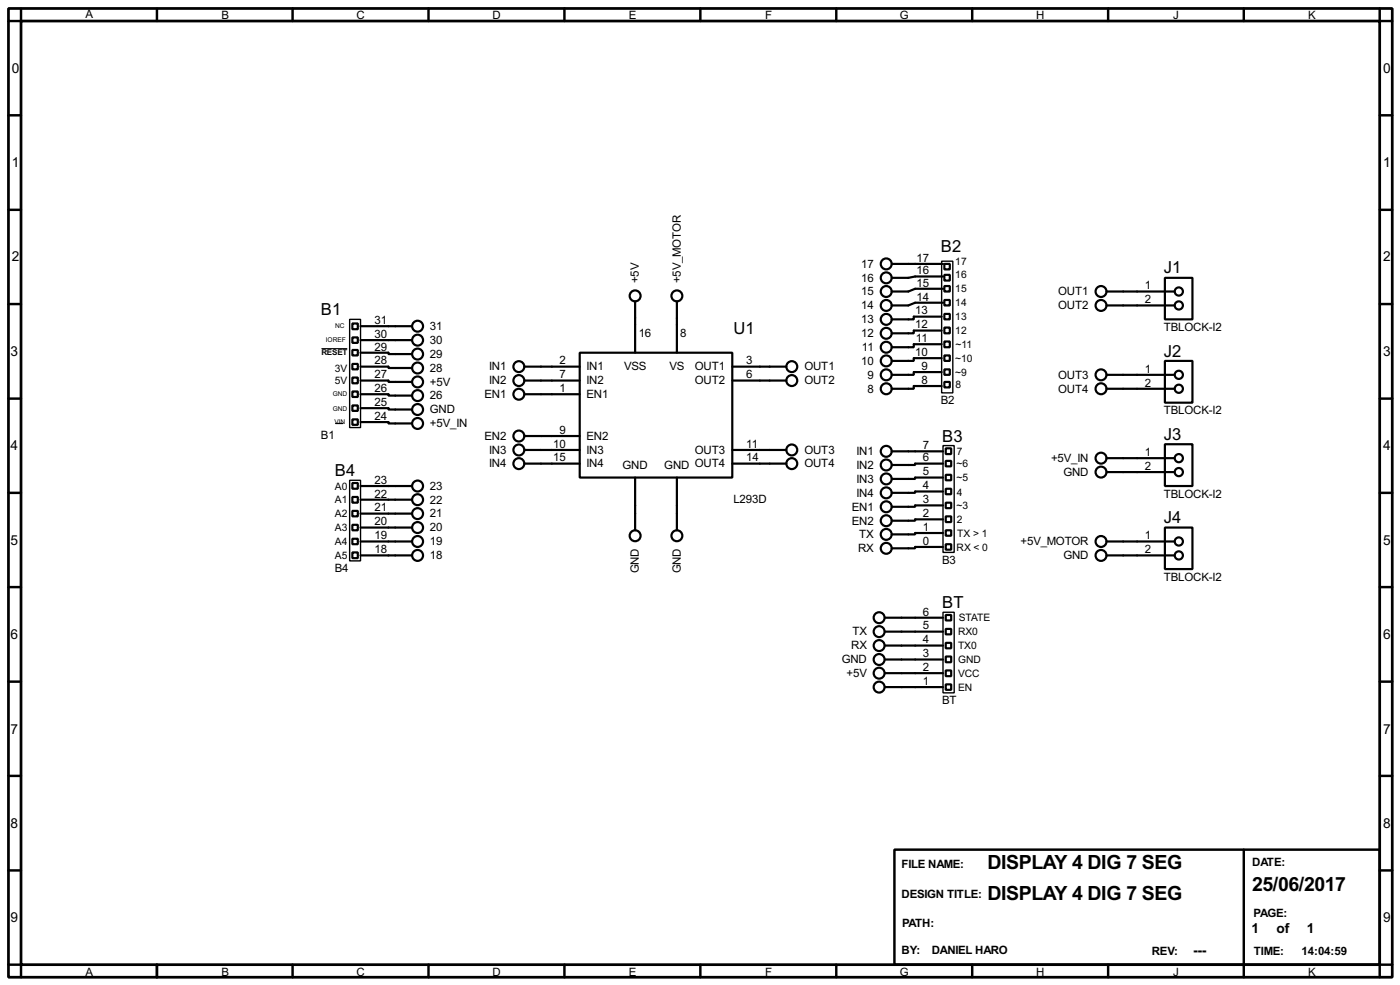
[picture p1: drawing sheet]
<svg xmlns="http://www.w3.org/2000/svg" width="256mm" height="180mm" viewBox="0 0 256 180" stroke-linecap="round" stroke-linejoin="round" font-family="sans-serif">
<path d="M1.6 1.6h253.5v177.3h-253.5zM3.9 3.9h248.9v172.7h-248.9z" fill="none" stroke="#000" stroke-width=".5"/>
<g fill="none" stroke="#000" stroke-width=".45">
<path d="M3.9 1.6v2.3h-2.3M28.8 1.6v2.3M53.6 1.6v2.3M78.5 1.6v2.3M103.4 1.6v2.3M128.3 1.6v2.3M153.2 1.6v2.3M178.1 1.6v2.3M203 1.6v2.3M227.9 1.6v2.3M252.8 1.6v2.3h2.3M1.6 21.1h2.3"/>
<path d="M1.6 38.4h2.3M252.8 21.1h2.3M252.8 38.4h2.3M1.6 55.7h2.3M252.8 55.7h2.3M1.6 73h2.3M252.8 73h2.3M1.6 90.2h2.3M252.8 90.2h2.3M1.6 107.5h2.3M252.8 107.5h2.3M1.6 124.8h2.3"/>
<path d="M252.8 124.8h2.3M1.6 142h2.3M1.6 159.3h2.3M163.9 155.5h88.9v21.1h-88.9zM227.9 155.5v23.4M252.8 142h2.3M252.8 159.3h2.3M1.6 176.6h2.3v2.3M28.8 176.6v2.3M53.6 176.6v2.3M78.5 176.6v2.3M103.4 176.6v2.3"/>
<path d="M128.3 176.6v2.3M153.2 176.6v2.3M178.1 176.6v2.3M203 176.6v2.3M255.1 176.6h-2.3v2.3"/>
</g>
<g fill="none" stroke="#000" stroke-width=".4">
<path d="M64.6 59.2h1v1.1h-1zM66.1 59.7h9.4M116.4 55.2v9.4M124 55.2v9.4M163.4 48.3h9.4M172.5 58h-5.1v.5h-4M172.8 50.6h-5.1l-1.3 .3h-3M172.8 52.9h-5.1l-1.3 .5h-3M172.8 55.4h-5.1l-1.3 .5h-3M173 52.4h1v1h-1zM173 57.5h1v1h-1zM173 60h1v1h-1z"/>
<path d="M173 54.9h1v1h-1zM173 50.3h1v1.1h-1zM173 48.3h1v1h-1zM202.7 53.4h12.5M202.7 55.9h12.5M213.4 50.9h5.1v7.6h-5.1zM64.6 64.1h1v1h-1zM64.6 66.6h1v1h-1zM64.6 69.1h1v1.1h-1zM64.6 71.7h1v1h-1zM64.6 74.2h1v1h-1zM64.6 76.8h1v1h-1z"/>
<path d="M64.6 61.8h1v1h-1zM66.1 64.6h5.1v.2h4.3M66.1 67.1h5.1v.3h4.3M66.1 69.7h5.1v.2h4.3M66.1 72.2h5.1v.2h4.3M66.1 74.7h5.1v.3h4.3M66.1 77.3h5.1v.2h4.3M66.1 62.3h9.4M96.1 67.1h10.1M96.1 69.7h10.1M96.1 72.2h10.1M96.1 79.8h10.1"/>
<path d="M106.2 64.6h28v22.8h-28zM134.2 67.1h9.9M134.2 69.7h9.9M172.5 60.5h-5.1v.5h-4M172.5 63h-5.1v.6h-4M172.5 65.6h-5.1v.5h-4M172.5 68.1h-5.1v.5h-4M172.5 70.7h-5.1v.5h-4M173 62.5h1v1.1h-1zM173 65.1h1v1h-1zM173 67.6h1v1h-1zM173 69.9h1v1h-1z"/>
<path d="M202.7 68.6h12.5M202.7 71.2h12.5M213.4 66.1h5.1v7.6h-5.1zM64.6 88.4h1v1.1h-1zM64.6 91h1v1h-1zM64.6 93.5h1v1h-1zM64.6 96.1h1v1h-1zM64.6 98.6h1v1h-1zM66.1 89h9.4M66.1 91.5h9.4M66.1 94h9.4M66.1 96.6h9.4"/>
<path d="M66.1 99.1h9.4M96.1 82.4h10.1M96.1 84.9h10.1M116.4 87.4v9.7M124 87.4v9.7M134.2 82.4h9.9M134.2 84.9h9.9M163.4 82.6h9.4M172.8 84.9h-5.1v.2h-4.3M172.8 87.4h-5.1v.3h-4.3M172.8 90h-5.1v.2h-4.3M172.8 92.5h-5.1v.3h-4.3"/>
<path d="M172.8 95.1h-5.1v.2h-4.3M172.8 97.6h-5.1v.2h-4.3M173.3 82.1h1v1h-1zM173.3 84.4h1v1h-1zM173.3 86.9h1v1h-1zM173.3 89.5h1v1h-1zM173.3 92h1v1h-1zM173.3 94.5h1v1.1h-1zM173.3 97.1h1v1h-1zM173.3 99.6h1v1h-1zM202.7 99.1h12.5M202.7 83.9h12.5"/>
<path d="M202.7 86.4h12.5M213.4 81.3h5.1v7.7h-5.1zM213.4 96.6h5.1v7.6h-5.1zM64.6 101.1h1v1.1h-1zM66.1 101.7h9.4M162.1 113.1h10.7M162.1 115.6h10.7M162.1 118.2h10.7M172.8 100.1h-5.1v.3h-4.3M173.3 112.6h1v1h-1zM173.3 115.1h1v1h-1zM173.3 117.7h1v1h-1z"/>
<path d="M202.7 101.7h12.5M162.1 120.7h10.7M162.1 123.2h10.7M162.1 125.8h10.7M173.3 120.2h1v1h-1zM173.3 122.7h1v1.1h-1zM173.3 125.3h1v1h-1z"/>
<circle cx="76.5" cy="59.7" r="1"/>
<circle cx="116.3" cy="54.2" r="1"/>
<circle cx="124" cy="54.2" r="1"/>
<circle cx="162.3" cy="48.3" r="1"/>
<circle cx="162.3" cy="50.9" r="1"/>
<circle cx="162.3" cy="58.5" r="1"/>
<circle cx="162.3" cy="55.9" r="1"/>
<circle cx="162.3" cy="53.4" r="1"/>
<circle cx="201.7" cy="53.4" r="1"/>
<circle cx="201.7" cy="55.9" r="1"/>
<circle cx="215.9" cy="53.4" r=".75"/>
<circle cx="215.9" cy="55.9" r=".75"/>
<circle cx="76.5" cy="62.3" r="1"/>
<circle cx="76.5" cy="67.4" r="1"/>
<circle cx="76.5" cy="75" r="1"/>
<circle cx="76.5" cy="72.4" r="1"/>
<circle cx="76.5" cy="69.9" r="1"/>
<circle cx="76.5" cy="64.8" r="1"/>
<circle cx="76.5" cy="77.5" r="1"/>
<circle cx="95" cy="67.1" r="1"/>
<circle cx="95" cy="79.8" r="1"/>
<circle cx="95" cy="72.2" r="1"/>
<circle cx="95" cy="69.7" r="1"/>
<circle cx="145" cy="67.1" r="1"/>
<circle cx="145" cy="69.7" r="1"/>
<circle cx="162.3" cy="68.6" r="1"/>
<circle cx="162.3" cy="66.1" r="1"/>
<circle cx="162.3" cy="61" r="1"/>
<circle cx="162.3" cy="71.2" r="1"/>
<circle cx="162.3" cy="63.6" r="1"/>
<circle cx="201.7" cy="71.2" r="1"/>
<circle cx="201.7" cy="68.6" r="1"/>
<circle cx="215.9" cy="71.2" r=".75"/>
<circle cx="215.9" cy="68.6" r=".75"/>
<circle cx="76.5" cy="96.6" r="1"/>
<circle cx="76.5" cy="99.1" r="1"/>
<circle cx="76.5" cy="94" r="1"/>
<circle cx="76.5" cy="89" r="1"/>
<circle cx="76.5" cy="91.5" r="1"/>
<circle cx="95" cy="84.9" r="1"/>
<circle cx="95" cy="82.4" r="1"/>
<circle cx="116.3" cy="98.1" r="1"/>
<circle cx="124" cy="98.1" r="1"/>
<circle cx="145" cy="84.9" r="1"/>
<circle cx="145" cy="82.4" r="1"/>
<circle cx="162.3" cy="87.7" r="1"/>
<circle cx="162.3" cy="85.1" r="1"/>
<circle cx="162.3" cy="82.6" r="1"/>
<circle cx="162.3" cy="92.8" r="1"/>
<circle cx="162.3" cy="90.2" r="1"/>
<circle cx="162.3" cy="95.3" r="1"/>
<circle cx="162.3" cy="97.8" r="1"/>
<circle cx="201.7" cy="83.9" r="1"/>
<circle cx="201.7" cy="86.4" r="1"/>
<circle cx="201.7" cy="99.1" r="1"/>
<circle cx="215.9" cy="99.1" r=".75"/>
<circle cx="215.9" cy="86.4" r=".75"/>
<circle cx="215.9" cy="83.9" r=".75"/>
<circle cx="76.5" cy="101.7" r="1"/>
<circle cx="161" cy="115.6" r="1"/>
<circle cx="161" cy="118.2" r="1"/>
<circle cx="161" cy="113.1" r="1"/>
<circle cx="162.3" cy="100.4" r="1"/>
<circle cx="201.7" cy="101.7" r="1"/>
<circle cx="215.9" cy="101.7" r=".75"/>
<circle cx="161" cy="125.8" r="1"/>
<circle cx="161" cy="120.7" r="1"/>
<circle cx="161" cy="123.2" r="1"/>
</g>
<path d="M59 63.8h4.6" fill="none" stroke="#000" stroke-width=".18"/>
<path d="M64.1 58.5h2v19.8h-2zM172.5 47.8h2.1v24.1h-2.1zM61.5 77.5h1.3M64.1 87.9h2v14.8h-2zM172.8 81.6h2v19.5h-2zM172.8 112.1h2v14.7h-2z" fill="none" stroke="#000" stroke-width=".25"/>
<g font-size="4">
<text x="180.9" y="159.1">DISPLAY 4 DIG 7 SEG</text>
<text x="180.9" y="164.8">DISPLAY 4 DIG 7 SEG</text>
<text x="229.4" y="163.1">25/06/2017</text>
</g>
<g font-size="3.4">
<text x="172.4" y="46.1">B2</text>
<text x="213.2" y="50.1">J1</text>
<text x="58.8" y="57.7">B1</text>
<text x="134.4" y="61.2">U1</text>
<text x="213.2" y="65.3">J2</text>
<text x="172.6" y="80.8">B3</text>
<text x="213.2" y="80.5">J3</text>
<text x="61.4" y="87.2">B4</text>
<text x="213.2" y="95.8">J4</text>
<text x="172.6" y="111.3">BT</text>
</g>
<g font-size="2.8">
<text x="2.2" y="13.4">0</text>
<text x="253.4" y="13.4">0</text>
<text x="2.2" y="30.6">1</text>
<text x="253.4" y="30.6">1</text>
<text x="2.2" y="47.9">2</text>
<text x="253.4" y="47.9">2</text>
<text x="1.9" y="65.2">3</text>
<text x="253.4" y="65.2">3</text>
<text x="1.9" y="82.4">4</text>
<text x="253.4" y="82.4">4</text>
<text x="1.9" y="99.7">5</text>
<text x="253.4" y="99.7">5</text>
<text x="1.9" y="117">6</text>
<text x="253.4" y="117">6</text>
<text x="1.9" y="134.3">7</text>
<text x="253.4" y="134.3">7</text>
<text x="1.9" y="151.5">8</text>
<text x="253.4" y="151.5">8</text>
<text x="1.9" y="168.8">9</text>
<text x="229.3" y="170.8">1</text>
<text x="233.9" y="170.8">of</text>
<text x="239.4" y="170.8">1</text>
<text x="253.4" y="168.8">9</text>
<text x="218.6" y="174.9">---</text>
</g>
<g font-size="2.4">
<text x="15.7" y="3.2">A</text>
<text x="40.6" y="3.5">B</text>
<text x="65.3" y="3.5">C</text>
<text x="90.2" y="3.5">D</text>
<text x="115.2" y="3.5">E</text>
<text x="140.2" y="3.5">F</text>
<text x="164.9" y="3.5">G</text>
<text x="189.8" y="3.5">H</text>
<text x="214.9" y="3.5">J</text>
<text x="239.7" y="3.5">K</text>
<text x="167.9" y="47.9">17</text>
<text x="117.1" y="51.9" transform="rotate(-90 117.1 51.9)">+5V</text>
<text x="124.7" y="51.9" transform="rotate(-90 124.7 51.9)">+5V_MOTOR</text>
<text x="157.8" y="49">17</text>
<text x="157.8" y="51.5">16</text>
<text x="167.9" y="52.5">15</text>
<text x="167.9" y="50.2">16</text>
<text x="209.7" y="52.9">1</text>
<text x="68.6" y="59.3">31</text>
<text x="157.8" y="54">15</text>
<text x="157.8" y="56.6">14</text>
<text x="157.8" y="59.2">13</text>
<text x="167.7" y="57.5">13</text>
<text x="167.9" y="55">14</text>
<text x="193.9" y="54">OUT1</text>
<text x="193.9" y="56.6">OUT2</text>
<text x="209.7" y="55.5">2</text>
<text x="68.6" y="64.2">29</text>
<text x="68.6" y="61.9">30</text>
<text x="78.8" y="60.4">31</text>
<text x="78.8" y="63">30</text>
<text x="78.8" y="65.5">29</text>
<text x="117" y="61.6">16</text>
<text x="124.6" y="61.6">8</text>
<text x="157.8" y="61.7">12</text>
<text x="157.9" y="64.2">11</text>
<text x="167.7" y="65.2">10</text>
<text x="167.7" y="60.1">12</text>
<text x="167.8" y="62.6">11</text>
<text x="213.2" y="60.6">TBLOCK-I2</text>
<text x="68.6" y="66.7">28</text>
<text x="68.6" y="71.8">26</text>
<text x="68.6" y="69.3">27</text>
<text x="78.8" y="68.1">28</text>
<text x="78.8" y="70.6">+5V</text>
<text x="89.6" y="67.8">IN1</text>
<text x="89.6" y="70.4">IN2</text>
<text x="102.5" y="66.7">2</text>
<text x="102.5" y="69.3">7</text>
<text x="102.5" y="71.8">1</text>
<text x="107.5" y="67.8">IN1</text>
<text x="107.5" y="70.4">IN2</text>
<text x="114.4" y="67.7">VSS</text>
<text x="122.7" y="67.7">VS</text>
<text x="127.3" y="67.8">OUT1</text>
<text x="127.3" y="70.4">OUT2</text>
<text x="136.7" y="66.7">3</text>
<text x="136.7" y="69.3">6</text>
<text x="147.4" y="67.8">OUT1</text>
<text x="147.4" y="70.4">OUT2</text>
<text x="157.8" y="66.7">10</text>
<text x="158.9" y="69.3">9</text>
<text x="158.9" y="71.9">8</text>
<text x="168.8" y="70.2">8</text>
<text x="168.8" y="67.7">9</text>
<text x="193.9" y="69.3">OUT3</text>
<text x="193.9" y="71.9">OUT4</text>
<text x="209.7" y="68.2">1</text>
<text x="209.7" y="70.8">2</text>
<text x="68.6" y="74.3">25</text>
<text x="68.6" y="76.9">24</text>
<text x="78.8" y="73.1">26</text>
<text x="78.8" y="75.7">GND</text>
<text x="88.8" y="72.9">EN1</text>
<text x="107.5" y="72.9">EN1</text>
<text x="172.4" y="74">B2</text>
<text x="213.2" y="75.8">TBLOCK-I2</text>
<text x="58.8" y="80.3">B1</text>
<text x="78.8" y="78.2">+5V_IN</text>
<text x="88.8" y="80.5">EN2</text>
<text x="89.6" y="83.1">IN3</text>
<text x="101.4" y="82">10</text>
<text x="102.5" y="79.4">9</text>
<text x="107.5" y="83.1">IN3</text>
<text x="107.5" y="80.5">EN2</text>
<text x="127.3" y="83.1">OUT3</text>
<text x="136.7" y="82">11</text>
<text x="147.4" y="83.1">OUT3</text>
<text x="156.9" y="83.3">IN1</text>
<text x="169.1" y="82.2">7</text>
<text x="209.7" y="83.5">1</text>
<text x="68.6" y="88.5">23</text>
<text x="78.8" y="89.6">23</text>
<text x="89.6" y="85.6">IN4</text>
<text x="101.4" y="84.5">15</text>
<text x="107.5" y="85.6">IN4</text>
<text x="114.1" y="85.7">GND</text>
<text x="121.7" y="85.7">GND OUT4</text>
<text x="136.7" y="84.5">14</text>
<text x="147.4" y="85.6">OUT4</text>
<text x="156.9" y="85.8">IN2</text>
<text x="156.9" y="88.4">IN3</text>
<text x="169.1" y="89.6">4</text>
<text x="169.1" y="87">5</text>
<text x="169.1" y="84.5">6</text>
<text x="192.6" y="84.6">+5V_IN</text>
<text x="194.8" y="87.1">GND</text>
<text x="209.7" y="86">2</text>
<text x="68.6" y="91.1">22</text>
<text x="68.6" y="93.6">21</text>
<text x="78.8" y="92.2">22</text>
<text x="78.8" y="94.7">21</text>
<text x="134.4" y="92.1">L293D</text>
<text x="156.1" y="93.5">EN1</text>
<text x="156.9" y="90.9">IN4</text>
<text x="169.1" y="94.7">2</text>
<text x="169.1" y="92.1">3</text>
<text x="213.2" y="91.1">TBLOCK-I2</text>
<text x="68.6" y="96.2">20</text>
<text x="68.6" y="98.7">19</text>
<text x="68.6" y="101.2">18</text>
<text x="78.8" y="97.3">20</text>
<text x="78.8" y="99.8">19</text>
<text x="156.1" y="96">EN2</text>
<text x="157.2" y="101.1">RX</text>
<text x="157.4" y="98.5">TX</text>
<text x="169.1" y="99.7">0</text>
<text x="169.1" y="97.2">1</text>
<text x="187" y="99.8">+5V_MOTOR</text>
<text x="209.7" y="98.7">1</text>
<text x="209.7" y="101.2">2</text>
<text x="61.4" y="104.7">B4</text>
<text x="78.8" y="102.4">18</text>
<text x="117.1" y="105" transform="rotate(-90 117.1 105)">GND</text>
<text x="124.7" y="104.9" transform="rotate(-90 124.7 104.9)">GND</text>
<text x="172.6" y="103.2">B3</text>
<text x="194.8" y="102.4">GND</text>
<text x="213.2" y="106.3">TBLOCK-I2</text>
<text x="169.1" y="112.7">6</text>
<text x="156" y="118.9">RX</text>
<text x="156.2" y="116.3">TX</text>
<text x="169.1" y="115.2">5</text>
<text x="169.1" y="117.8">4</text>
<text x="154.2" y="121.4">GND</text>
<text x="155.1" y="123.9">+5V</text>
<text x="169.1" y="120.3">3</text>
<text x="169.1" y="122.8">2</text>
<text x="169.1" y="125.4">1</text>
<text x="172.6" y="128.8">BT</text>
<text x="165.2" y="158.9">FILE NAME:</text>
<text x="229.4" y="158.4">DATE:</text>
<text x="165.2" y="164.3">DESIGN TITLE:</text>
<text x="229.7" y="167.8">PAGE:</text>
<text x="165.3" y="169.7">PATH:</text>
<text x="15.7" y="178.6">A</text>
<text x="40.6" y="178.6">B</text>
<text x="65.3" y="178.6">C</text>
<text x="90.2" y="178.6">D</text>
<text x="115.2" y="178.6">E</text>
<text x="140.2" y="178.6">F</text>
<text x="164.9" y="178.6">G</text>
<text x="165.2" y="174.7">BY:</text>
<text x="170.7" y="174.7">DANIEL HARO</text>
<text x="189.8" y="178.6">H</text>
<text x="211" y="174.7">REV:</text>
<text x="214.9" y="178.6">J</text>
<text x="229.7" y="174.7">TIME:</text>
<text x="238.5" y="174.7">14:04:59</text>
<text x="239.7" y="178.6">K</text>
</g>
<g font-size="2.1">
<text x="175" y="53.5">15</text>
<text x="175" y="51">16</text>
<text x="175" y="48.5">17</text>
<text x="175" y="58.6">13</text>
<text x="175" y="56.1">14</text>
<text x="175" y="61.2">12</text>
<text x="175.1" y="63.7">~11</text>
<text x="61.4" y="70.3">5V</text>
<text x="61.4" y="68">3V</text>
<text x="175" y="66.2">~10</text>
<text x="175" y="68.8">~9</text>
<text x="175.1" y="71.1">8</text>
<text x="175.3" y="83.3">7</text>
<text x="61.4" y="89.6">A0</text>
<text x="175.3" y="85.5">~6</text>
<text x="175.3" y="88.1">~5</text>
<text x="61.4" y="92.1">A1</text>
<text x="61.4" y="94.7">A2</text>
<text x="175.3" y="93.2">~3</text>
<text x="175.3" y="90.8">4</text>
<text x="175.3" y="95.7">2</text>
<text x="61.4" y="97.2">A3</text>
<text x="61.4" y="99.8">A4</text>
<text x="175.3" y="100.8">RX &lt; 0</text>
<text x="175.4" y="98.2">TX &gt; 1</text>
<text x="61.4" y="102.3">A5</text>
<text x="175.7" y="113.7">STATE</text>
<text x="175.5" y="116.3">RX0</text>
<text x="175.5" y="118.8">TX0</text>
<text x="175.5" y="123.9">VCC</text>
<text x="175.6" y="121.4">GND</text>
<text x="175.5" y="126.4">EN</text>
</g>
<text font-size="1.7" x="58.9" y="65">RESET</text>
<g font-size="1.4">
<text x="59.7" y="62.6">IOREF</text>
<text x="61.4" y="60">NC</text>
<text x="61" y="75.3">GND</text>
<text x="61" y="72.5">GND</text>
<text x="61.3" y="77.6">VIN</text>
</g>
</svg>
